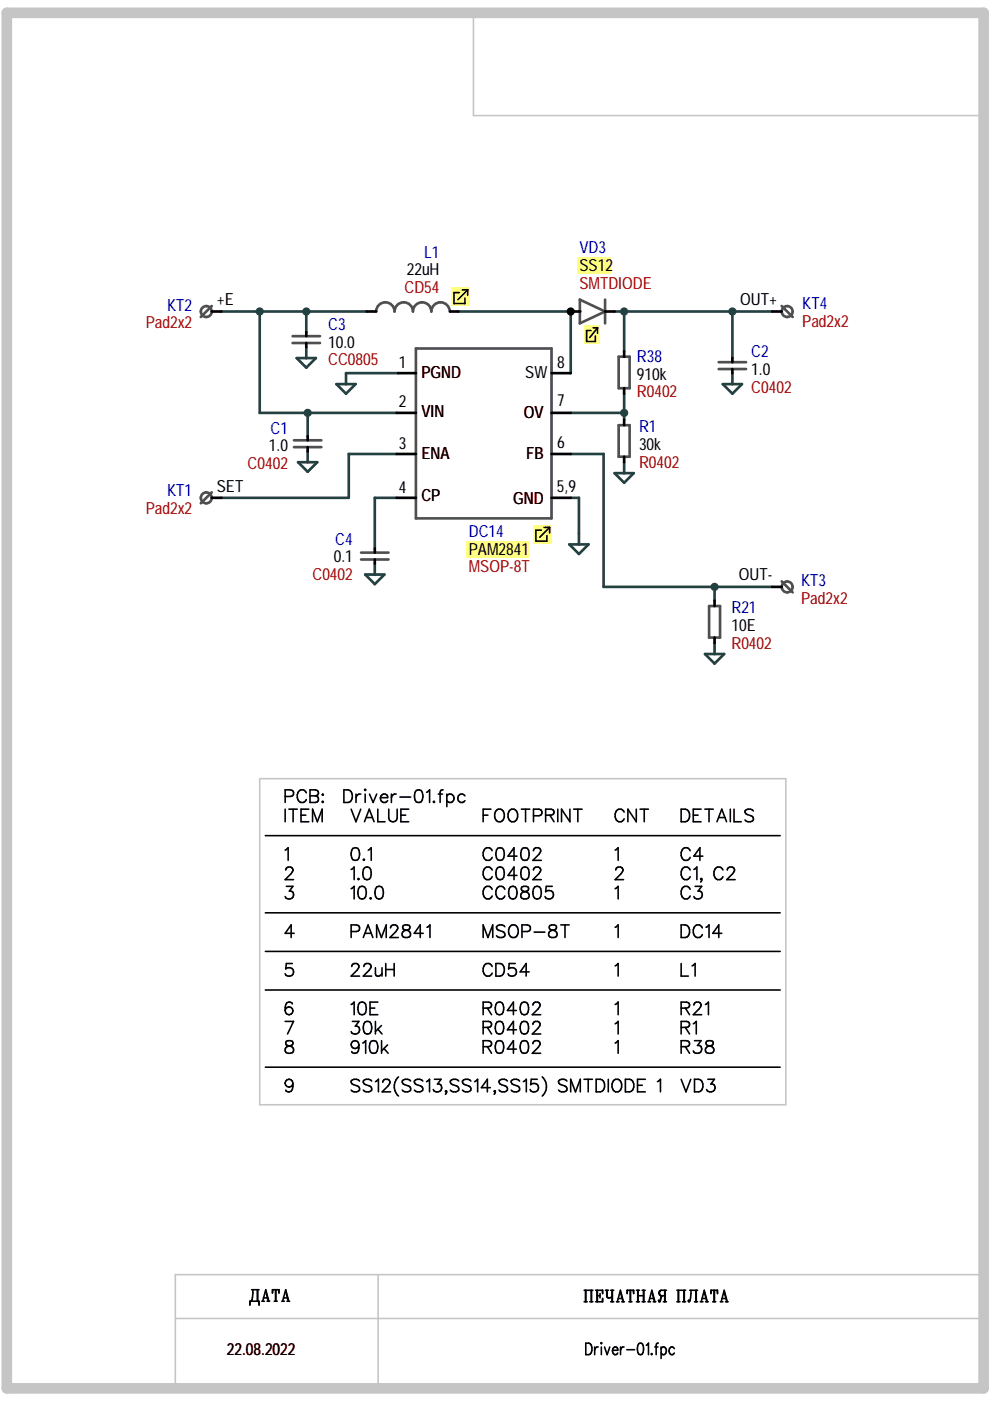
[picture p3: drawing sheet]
<svg xmlns="http://www.w3.org/2000/svg" width="210mm" height="297mm" viewBox="0 0 210 297" stroke-linecap="round" stroke-linejoin="round" font-family="sans-serif">
<path d="M100.4 3.6v20.9h108M55.1 165.1h111.5v69.1h-111.5zM37.2 279.5h170.7M80.2 270.2v23.3M207.9 270.2h-170.7v23.3" fill="none" stroke="#c5c5c5" stroke-width=".34"/>
<path d="M1.4 2.7h207.2v291.7h-207.2z" fill="none" stroke="#c5c5c5" stroke-width="2.3"/>
<path d="M35.9 57.6h142.9v89.8h-142.9z" fill="none" stroke="#fff" stroke-width=".34"/>
<g fill="none" stroke="#4f4f4f" stroke-width=".56">
<path d="M44.9 64.9l-2.3 2.3M62 71.3h5.8M62 72.7h5.8M79.8 66a1.95 1.95 0 0 1 1.9-1.9 1.95 1.95 0 0 1 2 1.9 1.95 1.95 0 0 1 1.9-1.9 1.95 1.95 0 0 1 2 1.9 1.95 1.95 0 0 1 1.9-1.9 1.95 1.95 0 0 1 1.9 1.9 1.95 1.95 0 0 1 2-1.9 1.95 1.95 0 0 1 1.9 1.9M88.2 73.9h28.7v36h-28.7zM122.9 63.5l5.4 2.5-5.4 2.6zM128.3 63.5v5.1M131.2 75.6h2.3v6.7h-2.3zM152.4 76.8h5.8M152.4 78.2h5.8M165.7 64.9l2.4 2.3M62.3 93.3h5.8"/>
<path d="M62.3 94.8h5.8M131.2 90.2h2.3v6.6h-2.3zM44.9 104.4l-2.3 2.3M76.6 117.2h5.8M76.6 118.6h5.8M150.3 128.5h2.4v6.7h-2.4zM165.7 123.3l2.4 2.3"/>
<circle cx="43.7" cy="66.1" r="1.15"/>
<circle cx="166.9" cy="66.1" r="1.15"/>
<circle cx="43.7" cy="105.6" r="1.15"/>
<circle cx="166.9" cy="124.4" r="1.15"/>
</g>
<g fill="none" stroke="#224242" stroke-width=".56">
<path d="M62.9 75.9h4.1l-2.1 2.1zM64.9 73.6v2.3M73.4 79.1v2.3M63.2 98h4.1l-2.1 2zM65.2 95.7v2.3M71.3 81.4h4.1l-2 2.1zM121 87.5h11.3M132.3 83.5v5.5M132.3 98v2.3M79.5 119.5v2.3M120.7 115.4h4.1l-2.1 2.1zM122.7 113.1v2.3"/>
<path d="M130.3 100.3h4.1l-2.1 2.1zM77.4 121.8h4.1l-2 2zM149.5 138.7h4l-2 2zM151.5 136.3v2.4"/>
</g>
<circle cx="132.3" cy="87.5" r=".87" fill="#224242"/>
<path d="M46.9 66h30.8M64.9 66v4.4M73.4 79.1h11M97.2 66h23.8v13.1M130.3 66h2v8.5M121 96.3h7v28.1h23.5v2.9M84.1 105.5h-4.6v10.8M121 105.5h1.7v7.6" fill="none" stroke="#224242" stroke-width=".56"/>
<circle cx="64.9" cy="66" r=".87" fill="#224242"/>
<path d="M55.1 66v21.5h29" fill="none" stroke="#224242" stroke-width=".56"/>
<circle cx="55.1" cy="66" r=".87" fill="#224242"/>
<path d="M65.2 87.5v5" fill="none" stroke="#224242" stroke-width=".56"/>
<circle cx="65.2" cy="87.5" r=".87" fill="#224242"/>
<path d="M132.3 66h31.4" fill="none" stroke="#224242" stroke-width=".56"/>
<circle cx="132.3" cy="66" r=".87" fill="#224242"/>
<path d="M151.5 124.4h12.2" fill="none" stroke="#224242" stroke-width=".56"/>
<circle cx="151.5" cy="124.4" r=".87" fill="#224242"/>
<path d="M155.3 66v9.9M155.3 79.1v2.3M84.1 96.3h-10.2v9.2h-27M153.2 81.4h4.1l-2 2.1z" fill="none" stroke="#224242" stroke-width=".56"/>
<circle cx="155.3" cy="66" r=".87" fill="#224242"/>
<g fill="none" stroke="#000" stroke-width=".56">
<path d="M44.9 66h2M64.9 70.4v.9M64.9 72.7v.9M77.7 66h2.1M84.4 79.1h3.8M95.4 66h1.8M116.9 79.1h4.1M121 66h2M128.3 66h2M132.3 74.5v1.1M155.3 75.9v.9M155.3 78.2v.9"/>
<path d="M163.7 66h2M65.2 92.5v.8M65.2 94.8v.9M84.1 87.5h4.1M84.1 96.3h4.1M116.9 87.5h4.1M116.9 96.3h4.1M132.3 82.3v1.2M132.3 89v1.2M132.3 96.8v1.2M44.9 105.5h2M79.5 116.3v.9"/>
<path d="M79.5 118.6v.9M84.1 105.5h4.1M116.9 105.5h4.1M151.5 127.3v1.2M151.5 135.2v1.1M163.7 124.4h2"/>
</g>
<circle cx="121" cy="66" r=".87" fill="#000"/>
<g fill="none" stroke="#000" stroke-width=".34">
<path d="M56.3 177.2h109.1M60.5 171.6v2.6M62.1 171.6v2.6M63.8 171.6v2.6h1.7M63.8 172.8h1M66.3 174.2v-2.6l1 2.6 1-2.6v2.6M74.5 171.6l1 2.6 1-2.6M74.8 179.9a.87 .87 0 0 1 1.3 .3 2.2 2.2 0 0 1-.3 2.1 .87 .87 0 0 1-1.2-.4 2.21 2.21 0 0 1 .2-2zM77.3 174.2l1-2.6 1 2.6M77.7 173.3h1.2M80.1 171.6v2.6h1.5M82.4 171.6v1.9a.9 .9 0 0 0 .9 .7 .9 .9 0 0 0 .9-.7v-1.9"/>
<path d="M85 172.8h1M85 171.6v2.6h1.7M102.4 172.8h1.1M102.4 171.6v2.6M105 172.2a1.23 1.23 0 0 0 0 1.5 1.23 1.23 0 0 0 1.4 .4 1.62 1.62 0 0 0 .4-1.9M105.5 179.9a.87 .87 0 0 1 1.3 .3 2.2 2.2 0 0 1-.3 2.1 .87 .87 0 0 1-1.2-.4 2.21 2.21 0 0 1 .2-2zM107.8 172.2a1.23 1.23 0 0 0 0 1.5 1.23 1.23 0 0 0 1.4 .4 1.62 1.62 0 0 0 .4-1.9M110.8 179.9a.87 .87 0 0 1 1.3 .3 2.21 2.21 0 0 1-.3 2.1 .87 .87 0 0 1-1.3-.4 2.21 2.21 0 0 1 .3-2zM111.4 171.6v2.6M113.1 171.6v2.6M114.9 172.1a.69 .69 0 0 1-.6 .9h-1.2M115.7 171.6v2.6"/>
<path d="M116.6 172.8l.9 1.4M117.5 172.3l-.3 .4-.4 .1h-1.1M118.3 171.6v2.6M120.8 171.6v2.6l-1.7-2.6v2.6M122.5 171.6v2.6M130.6 172.2a1.23 1.23 0 0 0-.1 1.5 1.23 1.23 0 0 0 1.5 .4l.3-.5M134.9 171.6v2.6l-1.8-2.6v2.6M136.6 171.6v2.6M144.4 171.6v2.6h.9a1.41 1.41 0 0 0 .8-2M147 172.8h1M147 171.6v2.6h1.6M150.3 171.6v2.6"/>
<path d="M152 174.2l1-2.6 1 2.6M152.4 173.3h1.3M154.8 171.6v2.6M155.6 171.6v2.6h1.6M158 172.2l.2 .4 1 .4a.65 .65 0 0 1 .5 .4 .65 .65 0 0 1-.2 .7 1.23 1.23 0 0 1-1.5-.3M56.3 193.5h109.1M60.5 180.2l.6-.5v2.7M60.6 184.5l.2-.5 .8-.2a.65 .65 0 0 1 .4 1l-1.5 1.7h1.7M60.7 187.9h1.4l-.8 1a.86 .86 0 0 1 1 1 .86 .86 0 0 1-1.2 .7l-.4-.1-.2-.4M62.4 197.9h-1.9l1.2-1.8v2.7M74.5 197.5h1.1a.7 .7 0 0 0 .7-.7 .7 .7 0 0 0-.7-.7h-1.1v2.7M74.5 184.3l.6-.5v2.7"/>
<path d="M74.5 188.4l.6-.5v2.7M75.9 186.4l.1-.2 .1 .2-.1 .1zM76.3 188a.87 .87 0 0 1 1.2 .4 2.21 2.21 0 0 1-.2 2.1 .87 .87 0 0 1-1.3-.4 2.21 2.21 0 0 1 .3-2.1zM77 182.3l.2-.1 .1 .1-.1 .1zM77 198.8l1-2.7 1.1 2.7M77.3 184a.87 .87 0 0 1 1.3 .3 2.21 2.21 0 0 1-.3 2.1 .87 .87 0 0 1-1.2-.4 2.21 2.21 0 0 1 .2-2zM77.4 197.9h1.3M78.1 180.2l.6-.5v2.7M78.6 190.3l.1 .2-.1 .1-.1-.1zM79.9 198.8v-2.7l1 2.7 1-2.7v2.7M79.9 188a.87 .87 0 0 1 1.3 .4 2.2 2.2 0 0 1-.3 2.1 .87 .87 0 0 1-1.3-.4 2.21 2.21 0 0 1 .3-2.1zM82.8 196.7l.3-.5 .7-.1a.65 .65 0 0 1 .4 1l-1.5 1.7h1.8"/>
<path d="M85.5 196.2a.54 .54 0 0 0 .3 .9 1.1 1.1 0 0 1 1.2 1.2 .93 .93 0 0 1-1 .5 .93 .93 0 0 1-.7-.9 1.22 1.22 0 0 1 1.2-.8 .54 .54 0 0 0 .3-.9l-.4-.1zM89.7 197.9h-1.9l1.3-1.8v2.7M90.5 196.6l.7-.5v2.7M102.4 198.8v-2.7l1.1 2.7 1-2.7v2.7M104.3 180.4a.98 .98 0 0 0-1.1-.7 .98 .98 0 0 0-.8 1.1 1.17 1.17 0 0 0 .3 1.2 1.17 1.17 0 0 0 1.3 .3l.3-.5M104.3 184.5a.98 .98 0 0 0-1.1-.7 .98 .98 0 0 0-.8 1 1.17 1.17 0 0 0 .3 1.3 1.17 1.17 0 0 0 1.3 .3l.3-.5M104.3 188.6a.98 .98 0 0 0-1.1-.7 .98 .98 0 0 0-.8 1 1.17 1.17 0 0 0 .3 1.3 1.17 1.17 0 0 0 1.3 .3l.3-.5M105.5 184a.87 .87 0 0 1 1.3 .3 2.2 2.2 0 0 1-.3 2.1 .87 .87 0 0 1-1.2-.4 2.21 2.21 0 0 1 .2-2zM107 188.6a.98 .98 0 0 0-1.1-.7 .98 .98 0 0 0-.8 1 1.17 1.17 0 0 0 .3 1.3 1.17 1.17 0 0 0 1.3 .3l.3-.5M107 196.5a1.17 1.17 0 0 0-1.7 0 .68 .68 0 0 0 .5 .7l.7 .3a.65 .65 0 0 1 .5 .5 .65 .65 0 0 1-.2 .6 1.23 1.23 0 0 1-1.5-.2M108.2 188a.87 .87 0 0 1 1.3 .4 2.21 2.21 0 0 1-.3 2.1 .87 .87 0 0 1-1.2-.4 2.21 2.21 0 0 1 .2-2.1zM108.3 196.2a1.23 1.23 0 0 1 1.5 .5 1.23 1.23 0 0 1-.1 1.4 .98 .98 0 0 1-1.1 .7 .98 .98 0 0 1-.8-1 1.62 1.62 0 0 1 .5-1.6z"/>
<path d="M109.6 181.5h-1.9l1.3-1.8v2.7M109.6 185.6h-1.9l1.3-1.8v2.7M110.7 188a.54 .54 0 0 0 .2 .9 1.1 1.1 0 0 1 1.3 1.2 .93 .93 0 0 1-1.1 .5 .93 .93 0 0 1-.7-.9 1.22 1.22 0 0 1 1.3-.8 .54 .54 0 0 0 .2-.9l-.3-.1zM110.7 197.5h1.1a.7 .7 0 0 0 .7-.7 .7 .7 0 0 0-.7-.7h-1.1v2.7M110.8 184a.87 .87 0 0 1 1.3 .3 2.21 2.21 0 0 1-.3 2.1 .87 .87 0 0 1-1.3-.4 2.21 2.21 0 0 1 .3-2zM113.1 180.4l.3-.5 .7-.2a.65 .65 0 0 1 .4 1.1l-1.5 1.6h1.8M113.1 184.5l.3-.5 .7-.2a.65 .65 0 0 1 .4 1l-1.5 1.7h1.8M113.2 197.6h2.3M113.4 188a.87 .87 0 0 1 1.2 .4 2.21 2.21 0 0 1-.2 2.1 .87 .87 0 0 1-1.3-.4 2.21 2.21 0 0 1 .3-2.1zM116.6 196.2a.54 .54 0 0 0 .2 .9 1.1 1.1 0 0 1 1.3 1.2 .93 .93 0 0 1-1 .5 .93 .93 0 0 1-.8-.9 1.23 1.23 0 0 1 1.3-.8 .54 .54 0 0 0 .3-.9l-.4-.1zM117.1 187.9h-1.3l-.1 1.2a.94 .94 0 0 1 1.4-.1 .94 .94 0 0 1-.2 1.5 .94 .94 0 0 1-1.3-.4M118.9 196.1h1.8"/>
<path d="M119.8 196.1v2.7M130.4 180.2l.7-.5v2.7M130.4 188.4l.7-.5v2.7M130.4 196.6l.7-.5v2.7M130.6 184.5l.2-.5 .8-.2a.65 .65 0 0 1 .4 1l-1.6 1.7h1.8M144.4 196.1h.9a1.42 1.42 0 0 1 .9 1.3 1.42 1.42 0 0 1-.9 1.4h-.9zM146.3 180.4a.98 .98 0 0 0-1.1-.7 .98 .98 0 0 0-.8 1.1 1.17 1.17 0 0 0 .3 1.2 1.17 1.17 0 0 0 1.2 .3l.4-.5M146.3 184.5a.98 .98 0 0 0-1.1-.7 .98 .98 0 0 0-.8 1 1.17 1.17 0 0 0 .3 1.3 1.17 1.17 0 0 0 1.2 .3l.4-.5M146.3 188.6a.98 .98 0 0 0-1.1-.7 .98 .98 0 0 0-.8 1 1.17 1.17 0 0 0 .3 1.3 1.17 1.17 0 0 0 1.2 .3l.4-.5M147.1 184.3l.7-.5v2.7M147.4 187.9h1.4l-.8 1a.86 .86 0 0 1 .9 1 .86 .86 0 0 1-1.1 .7l-.4-.1-.3-.4M148.6 186.4l.1-.2 .1 .2-.1 .1z"/>
<path d="M148.8 186.4l-.2 .6M148.9 196.7a.98 .98 0 0 0-1.1-.6 .98 .98 0 0 0-.8 1 1.17 1.17 0 0 0 .2 1.3 1.17 1.17 0 0 0 1.3 .2l.4-.5M149 181.5h-1.9l1.3-1.8v2.7M149.7 196.6l.6-.5v2.7M153 197.9h-1.9l1.3-1.8v2.7M153.3 184.5a.98 .98 0 0 0-1.1-.7 .98 .98 0 0 0-.8 1 1.17 1.17 0 0 0 .2 1.3 1.17 1.17 0 0 0 1.3 .3l.4-.5M154.2 184.5l.3-.5 .7-.2a.65 .65 0 0 1 .4 1l-1.5 1.7h1.8M56.3 201.7h109.1M56.3 209.9h109.1M60.5 216.6h1.7l-1.2 2.6M62 212.8a.79 .79 0 0 0-1.2-.2l-.2 .4-.1 1.2M62 204.3h-1.3l-.1 1.1a.94 .94 0 0 1 1.4 0 .94 .94 0 0 1-.2 1.4 .94 .94 0 0 1-1.3-.4"/>
<path d="M74.5 213l.6-.5v2.6M74.6 204.9l.2-.5 .8-.1a.65 .65 0 0 1 .4 1l-1.5 1.7h1.7M74.7 216.6h1.4l-.8 1a.86 .86 0 0 1 1 1 .86 .86 0 0 1-1.2 .6l-.4-.1-.2-.4M76.3 212.6a.87 .87 0 0 1 1.2 .4 2.21 2.21 0 0 1-.2 2 .87 .87 0 0 1-1.3-.4 2.21 2.21 0 0 1 .3-2zM77.2 204.9l.2-.5 .8-.1a.65 .65 0 0 1 .4 1l-1.6 1.7h1.8M77.4 216.7a.87 .87 0 0 1 1.3 .4 2.21 2.21 0 0 1-.3 2 .87 .87 0 0 1-1.2-.4 2.2 2.2 0 0 1 .2-2zM78.5 213.7h1M79.6 205.2l.1 1.6 .7 .2 .6-.6M79.6 216.6v2.6M80.1 212.5h-1.6v2.6h1.6M80.1 218.2l.9 1M80.9 217.4l-1.3 1.3"/>
<path d="M81 205.2v1.8M81.8 204.3v2.7M81.8 205.6h1.8M83.6 204.3v2.7M102.4 213.7l1.6-.1a.62 .62 0 0 0 0-1l-1.6-.1v2.6M102.4 217.8l1.6-.1a.62 .62 0 0 0 0-1l-1.6-.1v2.6M103.3 213.7l.9 1.4M103.3 217.8l.9 1.4M104.3 204.9a.98 .98 0 0 0-1.1-.6 .98 .98 0 0 0-.8 1 1.17 1.17 0 0 0 .3 1.3 1.17 1.17 0 0 0 1.3 .2l.3-.5M105.1 204.3h.9a1.43 1.43 0 0 1 1 1.3 1.43 1.43 0 0 1-1 1.4h-.9zM105.4 212.6a.87 .87 0 0 1 1.3 .4 2.2 2.2 0 0 1-.3 2 .87 .87 0 0 1-1.3-.4 2.21 2.21 0 0 1 .3-2zM105.4 216.7a.87 .87 0 0 1 1.3 .4 2.2 2.2 0 0 1-.3 2 .87 .87 0 0 1-1.3-.4 2.21 2.21 0 0 1 .3-2z"/>
<path d="M109.2 204.3h-1.2l-.2 1.1a.94 .94 0 0 1 1.5 0 .94 .94 0 0 1-.2 1.4 .94 .94 0 0 1-1.4-.4M109.5 214.2h-1.9l1.3-1.7v2.6M109.5 218.3h-1.9l1.3-1.7v2.6M110.7 212.6a.87 .87 0 0 1 1.2 .4 2.21 2.21 0 0 1-.2 2 .87 .87 0 0 1-1.3-.4 2.21 2.21 0 0 1 .3-2zM110.7 216.7a.87 .87 0 0 1 1.2 .4 2.21 2.21 0 0 1-.2 2 .87 .87 0 0 1-1.3-.4 2.21 2.21 0 0 1 .3-2zM112.2 206.1h-1.9l1.3-1.8v2.7M113 213.1l.2-.5 .8-.1a.65 .65 0 0 1 .4 1l-1.5 1.6h1.7M113 217.2l.2-.5 .8-.1a.65 .65 0 0 1 .4 1l-1.5 1.6h1.7M130.4 204.8l.7-.5v2.7M130.4 213l.7-.5v2.6M130.4 217.1l.7-.5v2.6M144.4 204.3v2.7h1.5"/>
<path d="M144.4 213.7l1.5-.1a.62 .62 0 0 0 0-1l-1.5-.1v2.6M144.4 217.8l1.5-.1a.62 .62 0 0 0 0-1l-1.5-.1v2.6M145.3 213.7l.9 1.4M145.3 217.8l.9 1.4M146.7 204.8l.7-.5v2.7M147 217.1l.6-.5v2.6M147.1 213.1l.3-.5 .7-.1a.65 .65 0 0 1 .4 1l-1.5 1.6h1.8M149.6 213l.6-.5v2.6M56.3 226.3h109.1M60.7 220.8a.54 .54 0 0 0 .3 .9 1.1 1.1 0 0 1 1.2 1.1 .93 .93 0 0 1-1 .5 .93 .93 0 0 1-.7-.9 1.22 1.22 0 0 1 1.2-.7 .54 .54 0 0 0 .3-.9l-.4-.2zM62.1 229.7a1.35 1.35 0 0 1-.8 1.8l-.6-.1-.1-.3M76.1 221.5a1.36 1.36 0 0 1-.8 1.8l-.6-.1-.1-.3"/>
<path d="M76.2 229.2a1.17 1.17 0 0 0-1.7 0 .68 .68 0 0 0 .5 .8l.7 .2a.65 .65 0 0 1 .5 .5 .65 .65 0 0 1-.2 .7 1.23 1.23 0 0 1-1.5-.3M76.9 221.2l.6-.6v2.7M78.7 220.8a.87 .87 0 0 1 1.3 .4 2.21 2.21 0 0 1-.3 2 .87 .87 0 0 1-1.2-.4 2.21 2.21 0 0 1 .2-2zM78.8 229.2a1.17 1.17 0 0 0-1.8 0 .68 .68 0 0 0 .5 .8l.8 .2a.65 .65 0 0 1 .5 .5 .65 .65 0 0 1-.2 .7 1.23 1.23 0 0 1-1.6-.3M79.6 229.3l.6-.5v2.7M80.9 220.6v2.7M81.2 229.5l.2-.5 .8-.2a.65 .65 0 0 1 .4 1l-1.6 1.7h1.8M81.4 222.3l.9 1M82.2 221.5l-1.3 1.3M84.5 228.3a2.75 2.75 0 0 0 0 4.1M87.1 229.2a1.17 1.17 0 0 0-1.8 0 .68 .68 0 0 0 .5 .8l.8 .2a.65 .65 0 0 1 .4 .5 .65 .65 0 0 1-.2 .7 1.23 1.23 0 0 1-1.5-.3M89.6 229.2a1.17 1.17 0 0 0-1.7 0 .68 .68 0 0 0 .5 .8l.7 .2a.65 .65 0 0 1 .5 .5 .65 .65 0 0 1-.2 .7 1.23 1.23 0 0 1-1.5-.3"/>
<path d="M90.4 229.3l.7-.5v2.7M92.1 228.8h1.4l-.7 1a.86 .86 0 0 1 .9 1 .86 .86 0 0 1-1.2 .7l-.4-.1-.2-.4M94.4 231.4l.2-.2 .1 .2-.1 .1zM94.7 231.4l-.3 .6M97.3 229.2a1.17 1.17 0 0 0-1.8 0 .68 .68 0 0 0 .5 .8l.8 .2a.65 .65 0 0 1 .4 .5 .65 .65 0 0 1-.2 .7 1.23 1.23 0 0 1-1.5-.3M99.8 229.2a1.17 1.17 0 0 0-1.7 0 .68 .68 0 0 0 .5 .8l.7 .2a.65 .65 0 0 1 .5 .5 .65 .65 0 0 1-.2 .7 1.23 1.23 0 0 1-1.5-.3M100.6 229.3l.7-.5v2.7M102.4 221.9l1.6-.1a.62 .62 0 0 0 0-1l-1.6-.2v2.7M103.3 221.9l.9 1.4M104 230.6h-1.9l1.2-1.8v2.7M104.8 231.4l.1-.2 .1 .2-.1 .1zM105 231.4l-.2 .6"/>
<path d="M105.4 220.8a.86 .86 0 0 1 1.3 .4 2.2 2.2 0 0 1-.3 2 .87 .87 0 0 1-1.3-.4 2.2 2.2 0 0 1 .3-2zM107.6 229.2a1.17 1.17 0 0 0-1.8 0 .68 .68 0 0 0 .5 .8l.8 .2a.65 .65 0 0 1 .5 .5 .65 .65 0 0 1-.3 .7 1.23 1.23 0 0 1-1.5-.3M109.5 222.4h-1.9l1.3-1.8v2.7M110.2 229.2a1.17 1.17 0 0 0-1.8 0 .68 .68 0 0 0 .5 .8l.8 .2a.65 .65 0 0 1 .4 .5 .65 .65 0 0 1-.2 .7 1.23 1.23 0 0 1-1.5-.3M110.7 220.8a.87 .87 0 0 1 1.2 .4 2.21 2.21 0 0 1-.2 2 .87 .87 0 0 1-1.3-.4 2.21 2.21 0 0 1 .3-2zM111 229.3l.6-.5v2.7M113 221.3l.2-.5 .8-.2a.65 .65 0 0 1 .4 1.1l-1.5 1.6h1.7M113.9 228.8h-1.3l-.1 1.2a.94 .94 0 0 1 1.4-.1 .94 .94 0 0 1-.1 1.5 .94 .94 0 0 1-1.4-.4M115 228.3a2.75 2.75 0 0 1 0 4.1M120.2 229.2a1.17 1.17 0 0 0-1.8 0 .68 .68 0 0 0 .5 .8l.8 .2a.65 .65 0 0 1 .5 .5 .65 .65 0 0 1-.2 .7 1.23 1.23 0 0 1-1.6-.3M121 231.5v-2.7l1 2.7 1-2.7v2.7M123.8 228.8h1.8"/>
<path d="M124.7 228.8v2.7M126.4 228.8h.9a1.42 1.42 0 0 1 .9 1.4 1.42 1.42 0 0 1-.9 1.3h-.9zM129 228.8v2.7M130 229.2a.99 .99 0 0 1 1.1-.3 .99 .99 0 0 1 .7 .9 1.17 1.17 0 0 1-.3 1.3 1.17 1.17 0 0 1-1.2 .3 1.66 1.66 0 0 1-.3-2.2zM130.4 221.2l.7-.6v2.7M132.6 228.8h.9a1.43 1.43 0 0 1 .9 1.4 1.43 1.43 0 0 1-.9 1.3h-.9zM135.2 230.1h1M136.8 228.8h-1.6v2.7h1.6M139.4 229.3l.6-.5v2.7M144.4 221.9l1.5-.1a.62 .62 0 0 0 0-1l-1.5-.2v2.7M144.4 228.8l1 2.7 1.1-2.7M145.3 221.9l.9 1.4"/>
<path d="M147.2 220.6h1.4l-.7 1.1a.86 .86 0 0 1 .9 .9 .86 .86 0 0 1-1.2 .7l-.4-.1-.2-.4M147.2 228.8h.9a1.43 1.43 0 0 1 1 1.4 1.43 1.43 0 0 1-1 1.3h-.9zM149.8 220.8a.54 .54 0 0 0 .3 .9 1.1 1.1 0 0 1 1.2 1.1 .93 .93 0 0 1-1 .5 .93 .93 0 0 1-.7-.9 1.23 1.23 0 0 1 1.2-.7 .54 .54 0 0 0 .3-.9l-.4-.2zM150.1 228.8h1.4l-.8 1a.86 .86 0 0 1 .9 1 .86 .86 0 0 1-1.1 .7l-.4-.1-.3-.4M59.7 275.9h.6M59.9 275.9l.7-2.5 .6 2.5M60.1 275.2h.8M60.6 273.8l.5 2.1M60.9 275.9h.5M146.2 273.6h1.7M147.3 276h.6M148.5 276h.5"/>
<path d="M148.7 276l.6-2.4 .7 2.4M148.9 275.3h.8M149.3 273.9l.6 2.1M149.6 276h.6M150.8 273.6l-.1 .7v-.7h1.4v.7l-.1-.7M151.1 276h.7M151.4 273.6v2.4M151.5 273.6v2.4M152.7 276h.6M152.9 276l.6-2.4 .7 2.4M153.1 275.3h.8M153.5 273.9l.6 2.1"/>
<path d="M153.8 276h.6M142.6 285.6l.4 .3M143 286.9l-.4 .3"/>
<circle cx="61.3" cy="214.3" r=".83"/>
<circle cx="61.3" cy="229.7" r=".83"/>
<circle cx="75.3" cy="221.5" r=".83"/>
</g>
<g fill="#ffff82">
<path d="M98.9 114.7h13.2v3.4h-13.2z"/>
<path d="M122.3 54.5h7.2v3.5h-7.2z"/>
</g>
<text font-size="3.9" x="60.5" y="170.1">PCB: Driver-01.fpc'ITEM`VALUE``FOOTPRINT``CNT`DETAILS``'````````#'1`0.1``C0402``1`C4``'2`1.0``C040</text>
<g font-size="3.6" fill="#0000a6">
<text x="122.8" y="53.7">VD3</text>
<text x="90" y="54.6">L1</text>
<text x="35.4" y="65.9">KT2</text>
<text x="170.1" y="65.5">KT4</text>
<text x="69.6" y="70">C3</text>
<text x="135" y="76.8">R38</text>
<text x="159.3" y="75.7">C2</text>
<text x="57.4" y="91.9">C1</text>
<text x="135.5" y="91.6">R1</text>
<text x="35.4" y="105.2">KT1</text>
<text x="99.4" y="113.9">DC14</text>
<text x="71.1" y="115.5">C4</text>
<text x="169.9" y="124.2">KT3</text>
<text x="155.1" y="130">R21</text>
</g>
<g font-size="3.6">
<text x="86.2" y="58.4">22uH</text>
<text x="122.8" y="57.5">SS12</text>
<text x="45.9" y="64.7">+E</text>
<text x="96.3" y="64.2">&gt;'</text>
<text x="156.9" y="64.7">OUT+</text>
<text x="69.6" y="73.7">10.0</text>
<text x="124.4" y="72.3">&gt;'</text>
<text x="84.6" y="78">1</text>
<text x="111.4" y="80.2">SW</text>
<text x="118.1" y="78.1">8</text>
<text x="135" y="80.5">910k</text>
<text x="159.3" y="79.5">1.0</text>
<text x="84.6" y="86.4">2</text>
<text x="118.1" y="86.1">7</text>
<text x="57" y="95.7">1.0</text>
<text x="84.6" y="95.1">3</text>
<text x="118.1" y="95">6</text>
<text x="135.5" y="95.4">30k</text>
<text x="45.9" y="104.2">SET</text>
<text x="84.5" y="104.6">4</text>
<text x="118.1" y="104.3">5,9</text>
<text x="70.8" y="119.2">0.1</text>
<text x="99.4" y="117.6">PAM2841</text>
<text x="113.6" y="114.6">&gt;'</text>
<text x="156.7" y="122.9">OUT-</text>
<text x="155.1" y="133.8">10E</text>
<text x="53" y="275.9">ƒ¿“¿</text>
<text x="123.9" y="276">œ≈◊¿“Õ¿f</text>
<text x="135" y="276">l œÀ¿“¿</text>
<text x="124.2" y="287.2">Driver-01.fpc'</text>
</g>
<g font-size="3.6" fill="#a60000">
<text x="85.8" y="62.1">CD54</text>
<text x="122.8" y="61.2">SMTDIODE</text>
<text x="30.9" y="69.6">Pad2x2</text>
<text x="170.1" y="69.3">Pad2x2</text>
<text x="69.6" y="77.5">CC0805</text>
<text x="159.3" y="83.2">C0402</text>
<text x="135" y="84.3">R0402</text>
<text x="52.5" y="99.4">C0402</text>
<text x="135.5" y="99.1">R0402</text>
<text x="30.9" y="109">Pad2x2</text>
<text x="66.2" y="123">C0402</text>
<text x="99.4" y="121.4">MSOP-8T</text>
<text x="169.9" y="128">Pad2x2</text>
<text x="155.1" y="137.5">R0402</text>
</g>
<g font-size="3.6" fill="#c5c5c5">
<text x="89.3" y="80.2">PGND</text>
<text x="89.3" y="88.5">VIN</text>
<text x="111.1" y="88.7">OV</text>
<text x="89.3" y="97.2">ENA</text>
<text x="111.5" y="97.4">FB</text>
<text x="89.3" y="106.2">CP</text>
<text x="108.8" y="106.9">GND</text>
<text x="48.1" y="287.4">22.08.2022</text>
</g>
</svg>
